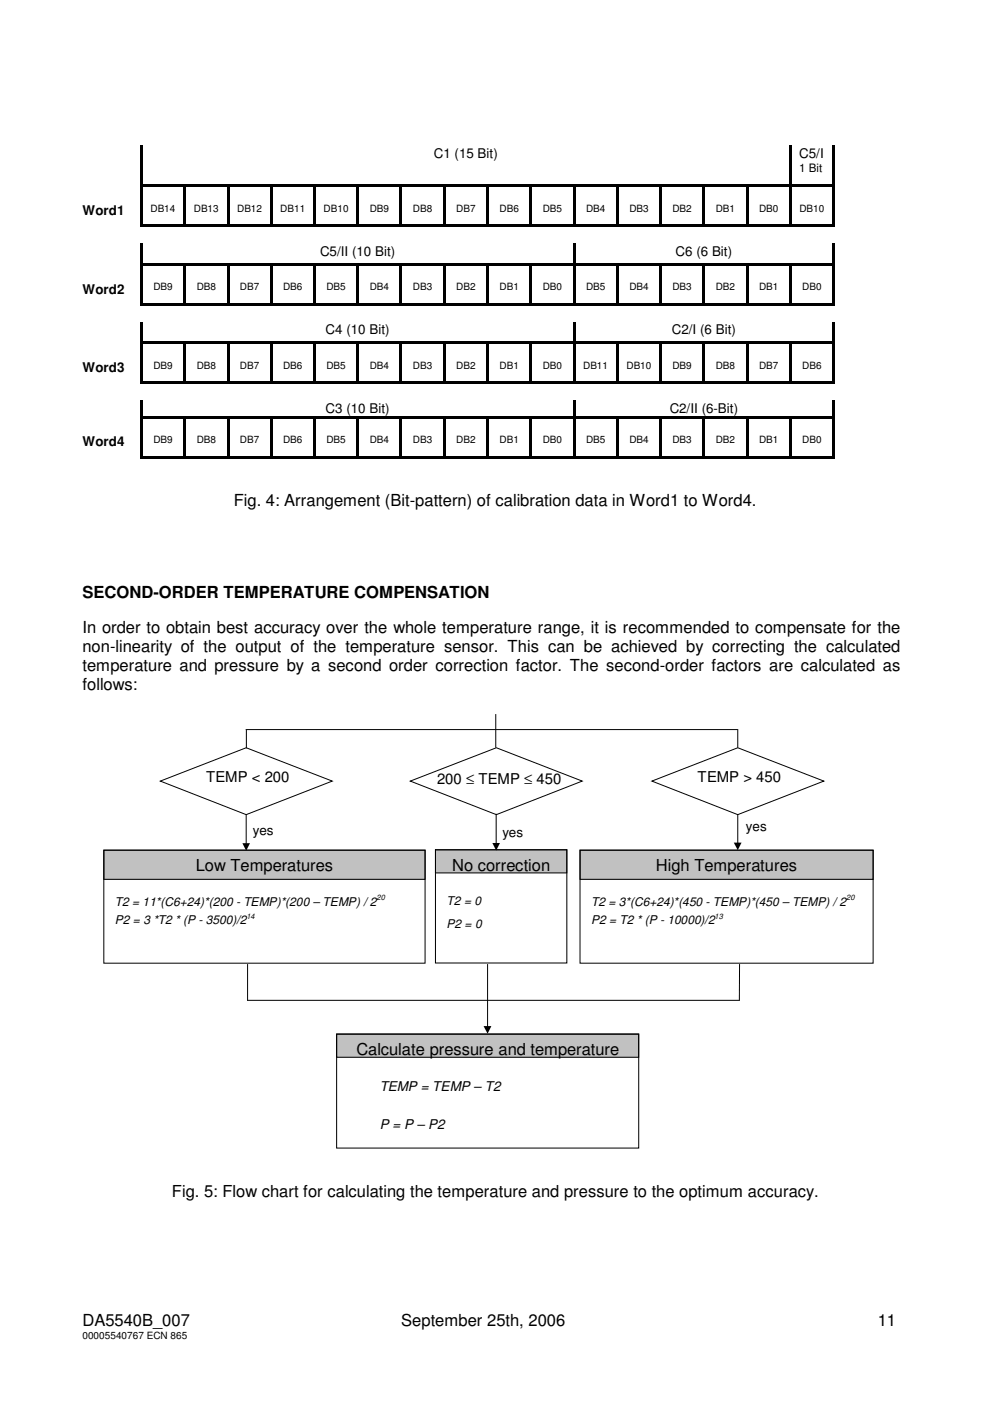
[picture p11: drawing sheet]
<svg xmlns="http://www.w3.org/2000/svg" width="210mm" height="297mm" viewBox="0 0 210 297" stroke-linecap="round" stroke-linejoin="round" font-family="sans-serif">
<g fill="#000">
<path d="M29.7 30.9h.5v8.3h-.5zM29.7 39.2h.5v.5h-.5zM30.2 39.2h8.7v.5h-8.7zM38.9 39.7h.5zM38.9 39.2h.5v.5h-.5zM39.4 39.2h8.7v.5h-8.7zM48.1 39.7h.5zM48.1 39.2h.5v.5h-.5zM48.6 39.2h8.6v.5h-8.6zM57.2 39.7h.5zM57.2 39.2h.5v.5h-.5zM57.7 39.2h8.7v.5h-8.7z"/>
<path d="M66.4 39.7h.5zM66.4 39.2h.5v.5h-.5zM66.9 39.2h8.7v.5h-8.7zM75.6 39.7h.5zM75.6 39.2h.5v.5h-.5zM76.1 39.2h8.7v.5h-8.7zM84.8 39.7h.5zM84.8 39.2h.5v.5h-.5zM85.3 39.2h8.6v.5h-8.6zM93.9 39.7h.5zM93.9 39.2h.5v.5h-.5zM94.4 39.2h8.7v.5h-8.7z"/>
<path d="M103.1 39.7h.5zM103.1 39.2h.5v.5h-.5zM103.6 39.2h8.7v.5h-8.7zM112.3 39.7h.5zM112.3 39.2h.5v.5h-.5zM112.8 39.2h8.7v.5h-8.7zM121.5 39.7h.5zM121.5 39.2h.5v.5h-.5zM122 39.2h8.6v.5h-8.6zM130.6 39.7h.5zM130.6 39.2h.5v.5h-.5zM131.1 39.2h8.7v.5h-8.7z"/>
<path d="M139.8 39.7h.5zM139.8 39.2h.5v.5h-.5zM140.3 39.2h8.7v.5h-8.7zM149 39.7h.5zM149 39.2h.5v.5h-.5zM149.5 39.2h8.7v.5h-8.7zM158.2 39.7h.5zM158.2 39.2h.5v.5h-.5zM158.7 39.2h8.6v.5h-8.6zM167.3 30.9h.5v8.3h-.5zM167.3 39.2h.5v.5h-.5zM167.8 39.2h8.8v.5h-8.8z"/>
<path d="M176.6 30.9h.5v8.3h-.5zM176.6 39.2h.5v.5h-.5zM29.7 39.7h.5v7.9h-.5zM29.7 47.6h.5v.5h-.5zM29.7 51.6h.5v4.2h-.5zM29.7 55.8h.5v.5h-.5zM30.2 47.6h.5v.5h-.5zM30.2 55.8h8.7v.5h-8.7zM30.7 47.6h8.2v.5h-8.2zM38.9 39.7h.5v7.9h-.5zM38.9 47.6h.5v.5h-.5zM38.9 56.3h.5z"/>
<path d="M38.9 55.8h.5v.5h-.5zM39.4 47.6h.5v.5h-.5zM39.4 55.8h8.7v.5h-8.7zM39.9 47.6h8.2v.5h-8.2zM48.1 39.7h.5v7.9h-.5zM48.1 47.6h.5v.5h-.5zM48.1 56.3h.5zM48.1 55.8h.5v.5h-.5zM48.6 47.6h.5v.5h-.5zM48.6 55.8h8.6v.5h-8.6zM49.1 47.6h8.1v.5h-8.1zM57.2 39.7h.5v7.9h-.5z"/>
<path d="M57.2 47.6h.5v.5h-.5zM57.2 56.3h.5zM57.2 55.8h.5v.5h-.5zM57.7 47.6h.6v.5h-.6zM57.7 55.8h8.7v.5h-8.7zM58.3 47.6h8.1v.5h-8.1zM66.4 39.7h.5v7.9h-.5zM66.4 47.6h.5v.5h-.5zM66.4 56.3h.5zM66.4 55.8h.5v.5h-.5zM66.9 47.6h.5v.5h-.5zM66.9 55.8h8.7v.5h-8.7z"/>
<path d="M67.4 47.6h8.2v.5h-8.2zM75.6 39.7h.5v7.9h-.5zM75.6 47.6h.5v.5h-.5zM75.6 56.3h.5zM75.6 55.8h.5v.5h-.5zM76.1 47.6h.5v.5h-.5zM76.1 55.8h8.7v.5h-8.7zM76.6 47.6h8.2v.5h-8.2zM84.8 39.7h.5v7.9h-.5zM84.8 47.6h.5v.5h-.5zM84.8 56.3h.5zM84.8 55.8h.5v.5h-.5z"/>
<path d="M85.3 47.6h.5v.5h-.5zM85.3 55.8h8.6v.5h-8.6zM85.8 47.6h8.1v.5h-8.1zM93.9 39.7h.5v7.9h-.5zM93.9 47.6h.5v.5h-.5zM93.9 56.3h.5zM93.9 55.8h.5v.5h-.5zM94.4 47.6h.6v.5h-.6zM94.4 55.8h8.7v.5h-8.7zM95 47.6h8.1v.5h-8.1zM103.1 39.7h.5v7.9h-.5zM103.1 47.6h.5v.5h-.5z"/>
<path d="M103.1 56.3h.5zM103.1 55.8h.5v.5h-.5zM103.6 47.6h.5v.5h-.5zM103.6 55.8h8.7v.5h-8.7zM104.1 47.6h8.2v.5h-8.2zM112.3 39.7h.5v7.9h-.5zM112.3 47.6h.5v.5h-.5zM112.3 56.3h.5zM112.3 55.8h.5v.5h-.5zM112.8 47.6h.5v.5h-.5zM112.8 55.8h8.7v.5h-8.7zM113.3 47.6h8.2v.5h-8.2z"/>
<path d="M121.5 39.7h.5v7.9h-.5zM121.5 47.6h.5v.5h-.5zM121.5 51.6h.5v4.2h-.5zM121.5 55.8h.5v.5h-.5zM122 47.6h.5v.5h-.5zM122 55.8h8.6v.5h-8.6zM122.5 47.6h8.1v.5h-8.1zM130.6 39.7h.5v7.9h-.5zM130.6 47.6h.5v.5h-.5zM130.6 56.3h.5zM130.6 55.8h.5v.5h-.5zM131.1 47.6h.6v.5h-.6z"/>
<path d="M131.1 55.8h8.7v.5h-8.7zM131.7 47.6h8.1v.5h-8.1zM139.8 39.7h.5v7.9h-.5zM139.8 47.6h.5v.5h-.5zM139.8 56.3h.5zM139.8 55.8h.5v.5h-.5zM140.3 47.6h.5v.5h-.5zM140.3 55.8h8.7v.5h-8.7zM140.8 47.6h8.2v.5h-8.2zM149 39.7h.5v7.9h-.5zM149 47.6h.5v.5h-.5zM149 56.3h.5z"/>
<path d="M149 55.8h.5v.5h-.5zM149.5 47.6h.5v.5h-.5zM149.5 55.8h8.7v.5h-8.7zM150 47.6h8.2v.5h-8.2zM158.2 39.7h.5v7.9h-.5zM158.2 47.6h.5v.5h-.5zM158.2 56.3h.5zM158.2 55.8h.5v.5h-.5zM158.7 47.6h.5v.5h-.5zM158.7 55.8h8.6v.5h-8.6zM159.2 47.6h8.1v.5h-8.1zM167.3 39.7h.5v7.9h-.5z"/>
<path d="M167.3 47.6h.5v.5h-.5zM167.3 56.3h.5zM167.3 55.8h.5v.5h-.5zM167.8 47.6h.5v.5h-.5zM167.8 55.8h8.8v.5h-8.8zM168.3 47.6h8.3v.5h-8.3zM176.6 39.7h.5v7.9h-.5zM176.6 47.6h.5v.5h-.5zM176.6 51.6h.5v4.2h-.5zM176.6 55.8h.5v.5h-.5zM29.7 56.3h.5v8h-.5zM29.7 64.3h.5v.5h-.5z"/>
<path d="M29.7 68.2h.5v4.2h-.5zM29.7 72.4h.5v.6h-.5zM30.2 64.3h.5v.5h-.5zM30.2 72.4h8.7v.5h-8.7zM30.7 64.3h8.2v.5h-8.2zM38.9 56.3h.5v8h-.5zM38.9 64.3h.5v.5h-.5zM38.9 72.9l.5 .1zM38.9 72.4h.5v.5h-.5zM39.4 64.3h.5v.5h-.5zM39.4 72.4h8.7v.5h-8.7zM39.9 64.3h8.2v.5h-8.2z"/>
<path d="M48.1 56.3h.5v8h-.5zM48.1 64.3h.5v.5h-.5zM48.1 72.9l.5 .1zM48.1 72.4h.5v.5h-.5zM48.6 64.3h.5v.5h-.5zM48.6 72.4h8.6v.5h-8.6zM49.1 64.3h8.1v.5h-8.1zM57.2 56.3h.5v8h-.5zM57.2 64.3h.5v.5h-.5zM57.2 72.9l.5 .1zM57.2 72.4h.5v.5h-.5zM57.7 64.3h.6v.5h-.6z"/>
<path d="M57.7 72.4h8.7v.5h-8.7zM58.3 64.3h8.1v.5h-8.1zM66.4 56.3h.5v8h-.5zM66.4 64.3h.5v.5h-.5zM66.4 72.9l.5 .1zM66.4 72.4h.5v.5h-.5zM66.9 64.3h.5v.5h-.5zM66.9 72.4h8.7v.5h-8.7zM67.4 64.3h8.2v.5h-8.2zM75.6 56.3h.5v8h-.5zM75.6 64.3h.5v.5h-.5zM75.6 72.9l.5 .1z"/>
<path d="M75.6 72.4h.5v.5h-.5zM76.1 64.3h.5v.5h-.5zM76.1 72.4h8.7v.5h-8.7zM76.6 64.3h8.2v.5h-8.2zM84.8 56.3h.5v8h-.5zM84.8 64.3h.5v.5h-.5zM84.8 72.9l.5 .1zM84.8 72.4h.5v.5h-.5zM85.3 64.3h.5v.5h-.5zM85.3 72.4h8.6v.5h-8.6zM85.8 64.3h8.1v.5h-8.1zM93.9 56.3h.5v8h-.5z"/>
<path d="M93.9 64.3h.5v.5h-.5zM93.9 72.9l.5 .1zM93.9 72.4h.5v.5h-.5zM94.4 64.3h.6v.5h-.6zM94.4 72.4h8.7v.5h-8.7zM95 64.3h8.1v.5h-8.1zM103.1 56.3h.5v8h-.5zM103.1 64.3h.5v.5h-.5zM103.1 72.9l.5 .1zM103.1 72.4h.5v.5h-.5zM103.6 64.3h.5v.5h-.5zM103.6 72.4h8.7v.5h-8.7z"/>
<path d="M104.1 64.3h8.2v.5h-8.2zM112.3 56.3h.5v8h-.5zM112.3 64.3h.5v.5h-.5zM112.3 72.9l.5 .1zM112.3 72.4h.5v.5h-.5zM112.8 64.3h.5v.5h-.5zM112.8 72.4h8.7v.5h-8.7zM113.3 64.3h8.2v.5h-8.2zM121.5 56.3h.5v8h-.5zM121.5 64.3h.5v.5h-.5zM121.5 68.2h.5v4.2h-.5zM121.5 72.4h.5v.6h-.5z"/>
<path d="M122 64.3h.5v.5h-.5zM122 72.4h8.6v.5h-8.6zM122.5 64.3h8.1v.5h-8.1zM130.6 56.3h.5v8h-.5zM130.6 64.3h.5v.5h-.5zM130.6 72.9l.5 .1zM130.6 72.4h.5v.5h-.5zM131.1 64.3h.6v.5h-.6zM131.1 72.4h8.7v.5h-8.7zM131.7 64.3h8.1v.5h-8.1zM139.8 56.3h.5v8h-.5zM139.8 64.3h.5v.5h-.5z"/>
<path d="M139.8 72.9l.5 .1zM139.8 72.4h.5v.5h-.5zM140.3 64.3h.5v.5h-.5zM140.3 72.4h8.7v.5h-8.7zM140.8 64.3h8.2v.5h-8.2zM149 56.3h.5v8h-.5zM149 64.3h.5v.5h-.5zM149 72.9l.5 .1zM149 72.4h.5v.5h-.5zM149.5 64.3h.5v.5h-.5zM149.5 72.4h8.7v.5h-8.7zM150 64.3h8.2v.5h-8.2z"/>
<path d="M158.2 56.3h.5v8h-.5zM158.2 64.3h.5v.5h-.5zM158.2 72.9l.5 .1zM158.2 72.4h.5v.5h-.5zM158.7 64.3h.5v.5h-.5zM158.7 72.4h8.6v.5h-8.6zM159.2 64.3h8.1v.5h-8.1zM167.3 56.3h.5v8h-.5zM167.3 64.3h.5v.5h-.5zM167.3 72.9l.5 .1zM167.3 72.4h.5v.5h-.5zM167.8 64.3h.5v.5h-.5z"/>
<path d="M167.8 72.4h8.8v.5h-8.8zM168.3 64.3h8.3v.5h-8.3zM176.6 56.3h.5v8h-.5zM176.6 64.3h.5v.5h-.5zM176.6 68.2h.5v4.2h-.5zM176.6 72.4h.5v.6h-.5zM29.7 73h.5v7.9h-.5zM29.7 80.9h.5v.5h-.5zM29.7 84.8h.5v3.4h-.5zM29.7 88.2h.5v.6h-.5zM29.7 88.8h.5v7.9h-.5zM29.7 96.7h.5v.5h-.5z"/>
<path d="M30.2 80.9h.5v.5h-.5zM30.2 88.2h8.7v.5h-8.7zM30.2 96.7h.5v.5h-.5zM30.7 80.9h8.2v.5h-8.2zM30.7 96.7h8.2v.5h-8.2zM38.9 73h.5v7.9h-.5zM38.9 80.9h.5v.5h-.5zM38.9 88.7l.5 .1zM38.9 88.2h.5v.5h-.5zM38.9 88.8h.5v7.9h-.5zM38.9 96.7h.5v.5h-.5zM39.4 80.9h.5v.5h-.5z"/>
<path d="M39.4 88.2h8.7v.5h-8.7zM39.4 96.7h.5v.5h-.5zM39.9 80.9h8.2v.5h-8.2zM39.9 96.7h8.2v.5h-8.2zM48.1 73h.5v7.9h-.5zM48.1 80.9h.5v.5h-.5zM48.1 88.7l.5 .1zM48.1 88.2h.5v.5h-.5zM48.1 88.8h.5v7.9h-.5zM48.1 96.7h.5v.5h-.5zM48.6 80.9h.5v.5h-.5zM48.6 88.2h8.6v.5h-8.6z"/>
<path d="M48.6 96.7h.5v.5h-.5zM49.1 80.9h8.1v.5h-8.1zM49.1 96.7h8.1v.5h-8.1zM57.2 73h.5v7.9h-.5zM57.2 80.9h.5v.5h-.5zM57.2 88.7l.5 .1zM57.2 88.2h.5v.5h-.5zM57.2 88.8h.5v7.9h-.5zM57.2 96.7h.5v.5h-.5zM57.7 80.9h.6v.5h-.6zM57.7 88.2h8.7v.5h-8.7zM57.7 96.7h.6v.5h-.6z"/>
<path d="M58.3 80.9h8.1v.5h-8.1zM58.3 96.7h8.1v.5h-8.1zM66.4 73h.5v7.9h-.5zM66.4 80.9h.5v.5h-.5zM66.4 88.7l.5 .1zM66.4 88.2h.5v.5h-.5zM66.4 88.8h.5v7.9h-.5zM66.4 96.7h.5v.5h-.5zM66.9 80.9h.5v.5h-.5zM66.9 88.2h8.7v.5h-8.7zM66.9 96.7h.5v.5h-.5zM67.4 80.9h8.2v.5h-8.2z"/>
<path d="M67.4 96.7h8.2v.5h-8.2zM75.6 73h.5v7.9h-.5zM75.6 80.9h.5v.5h-.5zM75.6 88.7l.5 .1zM75.6 88.2h.5v.5h-.5zM75.6 88.8h.5v7.9h-.5zM75.6 96.7h.5v.5h-.5zM76.1 80.9h.5v.5h-.5zM76.1 88.2h8.7v.5h-8.7zM76.1 96.7h.5v.5h-.5zM76.6 80.9h8.2v.5h-8.2zM76.6 96.7h8.2v.5h-8.2z"/>
<path d="M84.8 73h.5v7.9h-.5zM84.8 80.9h.5v.5h-.5zM84.8 88.7l.5 .1zM84.8 88.2h.5v.5h-.5zM84.8 88.8h.5v7.9h-.5zM84.8 96.7h.5v.5h-.5zM85.3 80.9h.5v.5h-.5zM85.3 88.2h8.6v.5h-8.6zM85.3 96.7h.5v.5h-.5zM85.8 80.9h8.1v.5h-8.1zM85.8 96.7h8.1v.5h-8.1zM93.9 73h.5v7.9h-.5z"/>
<path d="M93.9 80.9h.5v.5h-.5zM93.9 88.7l.5 .1zM93.9 88.2h.5v.5h-.5zM93.9 88.8h.5v7.9h-.5zM93.9 96.7h.5v.5h-.5zM94.4 80.9h.6v.5h-.6zM94.4 88.2h8.7v.5h-8.7zM94.4 96.7h.6v.5h-.6zM95 80.9h8.1v.5h-8.1zM95 96.7h8.1v.5h-8.1zM103.1 73h.5v7.9h-.5zM103.1 80.9h.5v.5h-.5z"/>
<path d="M103.1 88.7l.5 .1zM103.1 88.2h.5v.5h-.5zM103.1 88.8h.5v7.9h-.5zM103.1 96.7h.5v.5h-.5zM103.6 80.9h.5v.5h-.5zM103.6 88.2h8.7v.5h-8.7zM103.6 96.7h.5v.5h-.5zM104.1 80.9h8.2v.5h-8.2zM104.1 96.7h8.2v.5h-8.2zM112.3 73h.5v7.9h-.5zM112.3 80.9h.5v.5h-.5zM112.3 88.7l.5 .1z"/>
<path d="M112.3 88.2h.5v.5h-.5zM112.3 88.8h.5v7.9h-.5zM112.3 96.7h.5v.5h-.5zM112.8 80.9h.5v.5h-.5zM112.8 88.2h8.7v.5h-8.7zM112.8 96.7h.5v.5h-.5zM113.3 80.9h8.2v.5h-8.2zM113.3 96.7h8.2v.5h-8.2zM121.5 73h.5v7.9h-.5zM121.5 80.9h.5v.5h-.5zM121.5 84.8h.5v3.4h-.5zM121.5 88.2h.5v.6h-.5z"/>
<path d="M121.5 88.8h.5v7.9h-.5zM121.5 96.7h.5v.5h-.5zM122 80.9h.5v.5h-.5zM122 88.2h8.6v.5h-8.6zM122 96.7h.5v.5h-.5zM122.5 80.9h8.1v.5h-8.1zM122.5 96.7h8.1v.5h-8.1zM130.6 73h.5v7.9h-.5zM130.6 80.9h.5v.5h-.5zM130.6 88.7l.5 .1zM130.6 88.2h.5v.5h-.5zM130.6 88.8h.5v7.9h-.5z"/>
<path d="M130.6 96.7h.5v.5h-.5zM131.1 80.9h.6v.5h-.6zM131.1 88.2h8.7v.5h-8.7zM131.1 96.7h.6v.5h-.6zM131.7 80.9h8.1v.5h-8.1zM131.7 96.7h8.1v.5h-8.1zM139.8 73h.5v7.9h-.5zM139.8 80.9h.5v.5h-.5zM139.8 88.7l.5 .1zM139.8 88.2h.5v.5h-.5zM139.8 88.8h.5v7.9h-.5zM139.8 96.7h.5v.5h-.5z"/>
<path d="M140.3 80.9h.5v.5h-.5zM140.3 88.2h8.7v.5h-8.7zM140.3 96.7h.5v.5h-.5zM140.8 80.9h8.2v.5h-8.2zM140.8 96.7h8.2v.5h-8.2zM149 73h.5v7.9h-.5zM149 80.9h.5v.5h-.5zM149 88.7l.5 .1zM149 88.2h.5v.5h-.5zM149 88.8h.5v7.9h-.5zM149 96.7h.5v.5h-.5zM149.5 80.9h.5v.5h-.5z"/>
<path d="M149.5 88.2h8.7v.5h-8.7zM149.5 96.7h.5v.5h-.5zM150 80.9h8.2v.5h-8.2zM150 96.7h8.2v.5h-8.2zM158.2 73h.5v7.9h-.5zM158.2 80.9h.5v.5h-.5zM158.2 88.7l.5 .1zM158.2 88.2h.5v.5h-.5zM158.2 88.8h.5v7.9h-.5zM158.2 96.7h.5v.5h-.5zM158.7 80.9h.5v.5h-.5zM158.7 88.2h8.6v.5h-8.6z"/>
<path d="M158.7 96.7h.5v.5h-.5zM159.2 80.9h8.1v.5h-8.1zM159.2 96.7h8.1v.5h-8.1zM167.3 73h.5v7.9h-.5zM167.3 80.9h.5v.5h-.5zM167.3 88.7l.5 .1zM167.3 88.2h.5v.5h-.5zM167.3 88.8h.5v7.9h-.5zM167.3 96.7h.5v.5h-.5zM167.8 80.9h.5v.5h-.5zM167.8 88.2h8.8v.5h-8.8zM167.8 96.7h.5v.5h-.5z"/>
<path d="M168.3 80.9h8.3v.5h-8.3zM168.3 96.7h8.3v.5h-8.3zM176.6 73h.5v7.9h-.5zM176.6 80.9h.5v.5h-.5zM176.6 84.8h.5v3.4h-.5zM176.6 88.2h.5v.6h-.5zM176.6 88.8h.5v7.9h-.5zM176.6 96.7h.5v.5h-.5z"/>
</g>
<path d="M34 165.6l18.2-7.1 18.2 7.1-18.2 7.1z" fill="none" stroke="#000" stroke-width=".21"/>
<path d="M92.3 180.2h27.9v4.9h-27.9z" fill-rule="evenodd" fill="#c1c1c1"/>
<path d="M92.3 180.2h27.9v4.9h-27.9zM92.3 180.2h27.9v24h-27.9z" fill="none" stroke="#000" stroke-width=".21"/>
<path d="M123 180.3h62.1v6.1h-62.1z" fill-rule="evenodd" fill="#c1c1c1"/>
<path d="M52.2 172.8v6.1M123 180.3h62.1v6.1h-62.1zM123 180.3h62.1v23.9h-62.1zM52.6 212.1h104.1M103.4 204.5v13.1M156.8 204.5v7.6" fill="none" stroke="#000" stroke-width=".21"/>
<path d="M51.4 178.8h1.6l-.8 1.6zM102.5 217.6h1.7l-.8 1.6z" fill="#000"/>
<path d="M71.4 219.2h64v5h-64z" fill-rule="evenodd" fill="#c1c1c1"/>
<path d="M71.4 219.2h64v5h-64zM71.4 219.2h64v24.2h-64z" fill="none" stroke="#000" stroke-width=".21"/>
<path d="M22 180.3h68.1v6.1h-68.1z" fill-rule="evenodd" fill="#c1c1c1"/>
<path d="M52.2 154.7h104.1M52.2 154.8v3.7M105.1 151.5v6.9M156.4 154.7v3.7M87 165.6l18.2-7.1 18.2 7.1-18.2 7.1zM105.2 172.6v6.2M138.2 165.6l18.2-7.1 18.3 7.1-18.3 7.1zM156.4 172.7v6M22 180.3h68.1v6.1h-68.1zM22 180.3h68.1v23.9h-68.1zM52.5 204.5v7.6" fill="none" stroke="#000" stroke-width=".21"/>
<path d="M104.4 178.7h1.6l-.8 1.6zM155.6 178.6h1.6l-.8 1.7z" fill="#000"/>
<g font-size="3.5">
<text x="49.6" y="107.3">Fig. 4: Arrangement (Bit-pattern) of calibration data in Word1 to Word4.</text>
<text x="17.5" y="126.7">SECOND-ORDER TEMPERATURE COMPENSATION</text>
<text x="17.5" y="134.3">In order to obtain best accuracy over the whole temperature range, it is recommended to compensate for the</text>
<text x="17.5" y="142.3">temperature and pressure by a second order correction factor. The second-order factors are calculated as</text>
<text x="17.5" y="138.3">non-linearity of the output of the temperature sensor. This can be achieved by correcting the calculated</text>
<text x="17.5" y="146.3">follows:</text>
<text x="41.5" y="184.7">Low Temperatures</text>
<text x="95.8" y="184.6">No correction</text>
<text x="139.1" y="184.7">High Temperatures</text>
<text x="75.6" y="223.7">Calculate pressure and temperature</text>
<text x="36.4" y="253.7">Fig. 5: Flow chart for calculating the temperature and pressure to the optimum accuracy.</text>
<text x="17.5" y="281.1">DA5540B_007</text>
<text x="85.1" y="281.1">September 25th, 2006</text>
<text x="186.1" y="281.1">11</text>
</g>
<g font-size="3.2">
<text x="43.7" y="165.9">TEMP &lt; 200</text>
<text x="92.7" y="166.2">200 ≤ TEMP ≤ 450</text>
<text x="147.9" y="165.9">TEMP &gt; 450</text>
</g>
<g font-size="2.9">
<text x="53.6" y="177">yes</text>
<text x="106.5" y="177.4">yes</text>
<text x="158.2" y="176.2">yes</text>
<text x="80.5" y="231.4">TEMP = TEMP – T2</text>
<text x="80.5" y="239.4">P = P – P2</text>
</g>
<g font-size="2.8">
<text x="92" y="33.5">C1 (15 Bit)</text>
<text x="169.5" y="33.5">C5/I</text>
<text x="17.5" y="45.6">Word1</text>
<text x="67.9" y="54.2">C5/II (10 Bit)</text>
<text x="143.3" y="54.2">C6 (6 Bit)</text>
<text x="17.5" y="62.2">Word2</text>
<text x="69" y="70.8">C4 (10 Bit)</text>
<text x="142.5" y="70.8">C2/I (6 Bit)</text>
<text x="17.5" y="78.9">Word3</text>
<text x="69" y="87.5">C3 (10 Bit)</text>
<text x="142" y="87.5">C2/II (6-Bit)</text>
<text x="17.5" y="94.7">Word4</text>
</g>
<g font-size="2.5">
<text x="169.5" y="36.4">1 Bit</text>
<text x="94.7" y="191.9">T2 = 0</text>
<text x="24.3" y="192">T2 = 11*(C6+24)*(200 - TEMP)*(200 – TEMP) /2</text>
<text x="24.3" y="196">P2 = 3 *T2 * (P - 3500)/2</text>
<text x="94.7" y="196.9">P2 = 0</text>
<text x="125.3" y="192">T2 = 3*(C6+24)*(450 - TEMP)*(450 – TEMP) /2</text>
<text x="125.3" y="196">P2 = T2 * (P - 10000)/2</text>
</g>
<g font-size="2.1">
<text x="31.9" y="44.9">DB14</text>
<text x="41.1" y="44.9">DB13</text>
<text x="50.3" y="44.9">DB12</text>
<text x="59.4" y="44.9">DB11</text>
<text x="68.6" y="44.9">DB10</text>
<text x="78.4" y="44.9">DB9</text>
<text x="87.5" y="44.9">DB8</text>
<text x="96.7" y="44.9">DB7</text>
<text x="105.9" y="44.9">DB6</text>
<text x="115.1" y="44.9">DB5</text>
<text x="124.2" y="44.9">DB4</text>
<text x="133.4" y="44.9">DB3</text>
<text x="142.6" y="44.9">DB2</text>
<text x="151.8" y="44.9">DB1</text>
<text x="161" y="44.9">DB0</text>
<text x="169.5" y="44.9">DB10</text>
<text x="32.5" y="61.6">DB9</text>
<text x="41.7" y="61.6">DB8</text>
<text x="50.9" y="61.6">DB7</text>
<text x="60" y="61.6">DB6</text>
<text x="69.2" y="61.6">DB5</text>
<text x="78.4" y="61.6">DB4</text>
<text x="87.5" y="61.6">DB3</text>
<text x="96.7" y="61.6">DB2</text>
<text x="105.9" y="61.6">DB1</text>
<text x="115.1" y="61.6">DB0</text>
<text x="124.2" y="61.6">DB5</text>
<text x="133.4" y="61.6">DB4</text>
<text x="142.6" y="61.6">DB3</text>
<text x="151.8" y="61.6">DB2</text>
<text x="161" y="61.6">DB1</text>
<text x="170.1" y="61.6">DB0</text>
<text x="32.5" y="78.2">DB9</text>
<text x="41.7" y="78.2">DB8</text>
<text x="50.9" y="78.2">DB7</text>
<text x="60" y="78.2">DB6</text>
<text x="69.2" y="78.2">DB5</text>
<text x="78.4" y="78.2">DB4</text>
<text x="87.5" y="78.2">DB3</text>
<text x="96.7" y="78.2">DB2</text>
<text x="105.9" y="78.2">DB1</text>
<text x="115.1" y="78.2">DB0</text>
<text x="123.7" y="78.2">DB11</text>
<text x="132.8" y="78.2">DB10</text>
<text x="142.6" y="78.2">DB9</text>
<text x="151.8" y="78.2">DB8</text>
<text x="161" y="78.2">DB7</text>
<text x="170.1" y="78.2">DB6</text>
<text x="32.5" y="94">DB9</text>
<text x="41.7" y="94">DB8</text>
<text x="50.9" y="94">DB7</text>
<text x="60" y="94">DB6</text>
<text x="69.2" y="94">DB5</text>
<text x="78.4" y="94">DB4</text>
<text x="87.5" y="94">DB3</text>
<text x="96.7" y="94">DB2</text>
<text x="105.9" y="94">DB1</text>
<text x="115.1" y="94">DB0</text>
<text x="124.2" y="94">DB5</text>
<text x="133.4" y="94">DB4</text>
<text x="142.6" y="94">DB3</text>
<text x="151.8" y="94">DB2</text>
<text x="161" y="94">DB1</text>
<text x="170.1" y="94">DB0</text>
<text x="17.5" y="283.9">00005540767 ECN 865</text>
</g>
<g font-size="1.6">
<text x="79.8" y="190.8">20</text>
<text x="179.4" y="190.8">20</text>
<text x="52.3" y="194.8">14</text>
<text x="151.5" y="194.8">13</text>
</g>
</svg>
